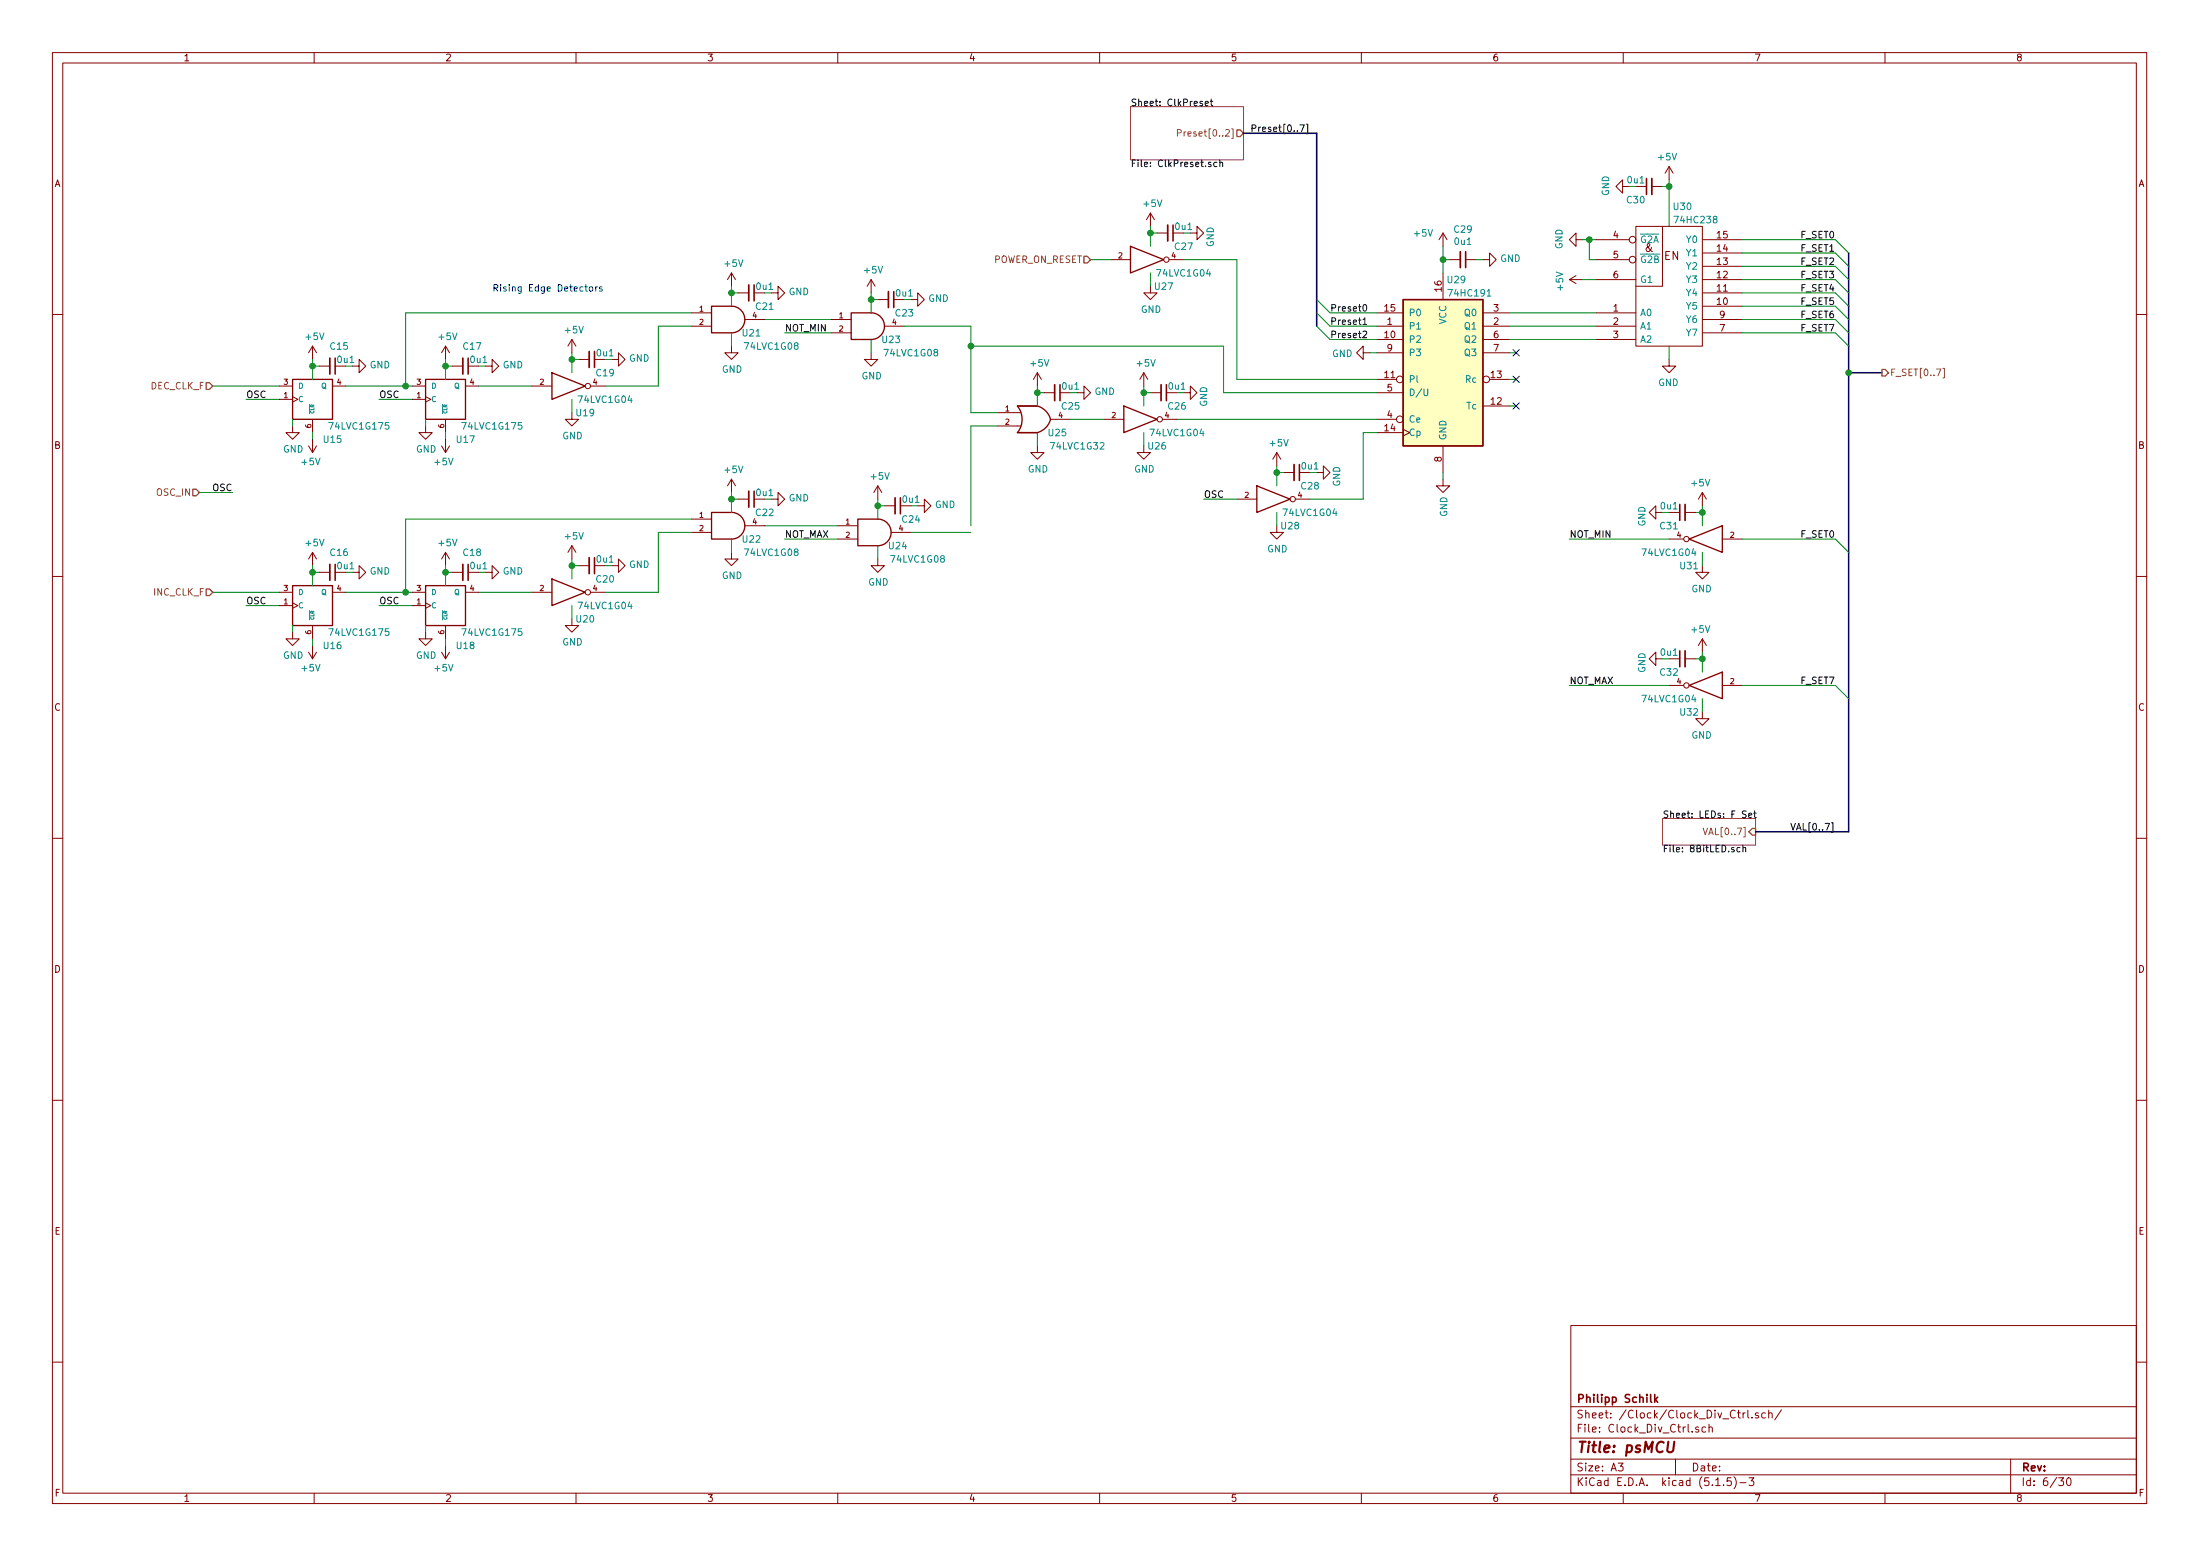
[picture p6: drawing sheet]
<svg xmlns="http://www.w3.org/2000/svg" width="420mm" height="297mm" viewBox="0 0 420 297" stroke-linecap="round" stroke-linejoin="round" font-family="sans-serif">
<g fill="none" stroke="#840000" stroke-width=".19">
<path d="M10 10h400v277h-400zM12 12h396v273.1h-396zM60 10v2M110 10v2M160 10v2M210 10v2M260 10v2M310 10v2M360 10v2M309.9 35.6v1.3l-1.3-1.3 1.3-1.3v1.3h1.2M312.4 35.6h2.1M315.5 35.6h2"/>
<path d="M318.8 31.8l.7 1.3M318.8 31.8v2.5M318.8 31.8l-.8 1.3M132.1 59.7h3.8M139.7 52.1v2.5M139.7 52.1l-.8 1.3M139.7 52.1l.8 1.3M141 55.9h2M147.3 55.9h1.3v-1.3l1.3 1.3-1.3 1.3v-1.3M166.4 53.4l-.8 1.2M166.4 53.4v2.5M166.4 53.4l.7 1.2"/>
<path d="M167.6 57.2h2.1M174 57.2h1.3v-1.3l1.2 1.3-1.2 1.3v-1.3M212.1 49.6h3.8M219.7 54.6v1.3h1.3l-1.3 1.3-1.3-1.3h1.3M219.7 40.7l-.8 1.2M219.7 40.7v2.5M219.7 40.7l.8 1.2M221 44.5h2M223.3 49.6h2.8M227.3 44.5h1.3v-1.3l1.3 1.3-1.3 1.3v-1.3M262.9 59.7h5.1M275.6 44.5l-.8 1.3"/>
<path d="M275.6 44.5v2.5M275.6 52.1v5.1M275.6 44.5l.8 1.3M276.9 49.6h2M279.9 49.6h2M283.2 49.6h1.3v-1.3l1.2 1.3-1.2 1.2v-1.2M283.2 59.7h5.1M299.7 53.4h2.6M299.7 53.4l1.3 .7M301 45.8v1.2l-1.3-1.2 1.3-1.3v1.3h1.3M301 52.6l-1.3 .8M304.8 49.6h6.3"/>
<path d="M304.8 53.4h7.6M304.8 59.7h7.6M304.8 45.8h6.3M312.4 43.2h12.7v22.9h-12.7zM317.5 43.2v11.4h-5.1M325.1 53.4h7.6M325.1 58.5h7.6M325.1 55.9h7.6M325.1 50.8h7.6M325.1 48.3h7.6M325.1 45.8h7.6M10 60h2"/>
<path d="M53.3 73.7h2.6M53.3 76.2h2.6M55.9 75.7l1 .5-1 .5M59.7 66.1v2.5M59.7 66.1l-.8 1.2M59.7 66.1l.8 1.2M61 69.9h2M63.5 73.7h2.5M67.3 69.9h1.3v-1.3l1.2 1.3-1.2 1.3v-1.3M78.7 73.7h2.6M78.7 76.2h2.6M81.3 75.7l1 .5-1 .5"/>
<path d="M85.1 66.1v2.5M85.1 66.1l-.8 1.2M85.1 66.1l.8 1.2M86.4 69.9h2M88.9 73.7h2.5M92.7 69.9h1.3v-1.3l1.2 1.3-1.2 1.3v-1.3M101.6 73.7h3.8M109.2 78.8v1.2h1.3l-1.3 1.3-1.3-1.3h1.3M109.2 64.8l-.7 1.3M109.2 64.8v2.5M109.2 64.8l.8 1.3M110.5 68.6h2"/>
<path d="M112.8 73.7h2.8M116.8 68.6h1.3v-1.3l1.3 1.3-1.3 1.3v-1.3M132.1 62.3h3.8M139.7 66.1v1.2h1.3l-1.3 1.3-1.3-1.3h1.3M142.2 61h3.8M158.7 61h3.9M158.7 63.5h3.9M166.4 67.3v1.3h1.2l-1.2 1.3-1.3-1.3h1.3M168.9 62.3h3.8M190.5 78.8h4.4M198.1 71.2l-.7 1.2M198.1 71.2v2.5"/>
<path d="M198.1 71.2l.8 1.2M199.4 75h2M205.7 75h1.3v-1.3l1.3 1.3-1.3 1.2v-1.2M218.4 71.2l-.7 1.2M218.4 71.2v2.5M218.4 71.2l.8 1.2M219.7 75h2M226.1 75h1.2v-1.3l1.3 1.3-1.3 1.2v-1.2M260.3 67.3v-1.2l-1.2 1.2 1.2 1.3v-1.3h1.3M262.9 62.3h5.1M262.9 75h5.1M262.9 64.8h5.1"/>
<path d="M262.9 72.4h3.8M262.9 67.3h5.1M283.2 62.3h5.1M283.2 64.8h5.1M283.2 77.5h5.1M283.2 67.3h5.1M284.5 72.4h3.8M304.8 62.3h7.6M304.8 64.8h7.6M318.8 68.6v1.3h-1.3l1.3 1.3 1.2-1.3h-1.2M325.1 61h7.6M325.1 63.5h7.6"/>
<path d="M408 60h2M55.9 81.3v1.3h1.2l-1.2 1.3-1.3-1.3h1.3M58.9 85.1l.8 1.3M59.7 80v2.6M59.7 83.9v2.5M60.5 85.1l-.8 1.3M81.3 81.3v1.3h1.2l-1.2 1.3-1.3-1.3h1.3M84.3 85.1l.8 1.3M85.1 80v2.6M85.1 83.9v2.5M85.9 85.1l-.8 1.3M132.1 99.1h3.8"/>
<path d="M139.7 91.5l-.8 1.2M139.7 91.5v2.5M139.7 91.5l.8 1.2M141 95.3h2M147.3 95.3h1.3v-1.3l1.3 1.3-1.3 1.3v-1.3M167.6 92.7l-.7 1.3M167.6 92.7v2.6M167.6 92.7l.8 1.3M168.9 96.6h2M175.3 96.6h1.2v-1.3l1.3 1.3-1.3 1.2v-1.2M190.5 81.3h4.4M198.1 85.1v1.3h1.3l-1.3 1.3-1.3-1.3h1.3"/>
<path d="M200.7 80h3.8M210.8 80h3.8M218.4 85.1v1.3h1.3l-1.3 1.3-1.2-1.3h1.2M222 80h2.8M236.2 95.3h3.8M243.8 86.4l-.7 1.3M243.8 86.4v2.5M243.8 86.4l.8 1.3M245.1 90.2h2M247.4 95.3h2.8M251.5 90.2h1.2v-1.3l1.3 1.3-1.3 1.3v-1.3M262.9 80h3.8"/>
<path d="M262.9 82.6h5.1M268 82l1.2 .6-1.2 .6M275.6 91.5v1.2h1.3l-1.3 1.3-1.3-1.3h1.3M275.6 85.1v5.1M316.2 97.8v1.3l-1.2-1.3 1.2-1.2v1.2h1.3M318.8 97.8h2M321.8 97.8h2M325.1 94v2.6M325.1 94l.8 1.3M325.1 94l-.7 1.3M10 110h2M53.3 113.1h2.6"/>
<path d="M53.3 115.6h2.6M55.9 115.1l1 .5-1 .5M59.7 105.4v2.6M59.7 119.4v2.6M59.7 105.4l-.8 1.3M59.7 105.4l.8 1.3M61 109.3h2M63.5 113.1h2.5M67.3 109.3h1.3v-1.3l1.2 1.3-1.2 1.2v-1.2M78.7 113.1h2.6M78.7 115.6h2.6M81.3 115.1l1 .5-1 .5"/>
<path d="M85.1 105.4v2.6M85.1 119.4v2.6M85.1 105.4l-.8 1.3M85.1 105.4l.8 1.3M86.4 109.3h2M88.9 113.1h2.5M92.7 109.3h1.3v-1.3l1.2 1.3-1.2 1.2v-1.2M101.6 113.1h3.8M109.2 118.1v1.3h1.3l-1.3 1.3-1.3-1.3h1.3M109.2 104.2v2.5M109.2 104.2l-.7 1.2M109.2 104.2l.8 1.2"/>
<path d="M110.5 108h2M112.8 113.1h2.8M116.8 108h1.3v-1.3l1.3 1.3-1.3 1.3v-1.3M132.1 101.6h3.8M139.7 105.4v1.3h1.3l-1.3 1.3-1.3-1.3h1.3M142.2 100.4h3.8M160 100.4h3.8M160 102.9h3.8M167.6 106.7v1.3h1.3l-1.3 1.3-1.2-1.3h1.2M170.2 101.6h3.8M243.8 100.4v1.2h1.3l-1.3 1.3-1.2-1.3h1.2M318.8 102.9h2.8"/>
<path d="M325.1 108v1.3h-1.3l1.3 1.2 1.3-1.2h-1.3M328.9 102.9h3.8M408 110h2M55.9 120.7v1.3h1.2l-1.2 1.2-1.3-1.2h1.3M58.9 124.5l.8 1.3M59.7 123.2v2.6M60.5 124.5l-.8 1.3M81.3 120.7v1.3h1.2l-1.2 1.2-1.3-1.2h1.3M84.3 124.5l.8 1.3M85.1 123.2v2.6M85.9 124.5l-.8 1.3M316.2 125.8v1.2l-1.2-1.2 1.2-1.3v1.3h1.3"/>
<path d="M318.8 125.8h2M318.8 130.8h2.8M321.8 125.8h2M325.1 135.9v1.3h-1.3l1.3 1.3 1.3-1.3h-1.3M325.1 122l.8 1.2M325.1 122v2.5M325.1 122l-.7 1.2M328.9 130.8h3.8M10 160h2M408 160h2M10 210h2M408 210h2"/>
<path d="M300 253h108v32.1h-108zM10 260h2M300 278.5h108M300 274.5h108M300 268.5h108M309 279.3h1l-.5 .6 .4 .1v.7l-.2 .1-.7-.1M320 278.5v3M324.4 272.5l-.4-.1-.2 .2 .1 .2 .5 .2v.3h-.6M325.8 272.5l-.5-.1-.3 .3 .1 .6 .2 .1 .5-.1M326.4 272.5l.2-.1 .3 .1 .1 .9M326.4 271.9v1.5M333.3 269.7l-.4 .1v.2"/>
<path d="M333.8 269.2v1.3l.2 .2M334.6 270.6v.1M335.8 269.8a.37 .37 0 0 0-.6 .1l.1 .2 .5 .2 .1 .1-.2 .3-.5-.1M337.2 269.8l-.5-.1-.3 .3 .1 .6 .2 .1 .5-.1M337.8 269.8h.1a.37 .37 0 0 1 .6 .1v.8M337.8 269.2v1.5M340.2 269.1l-1.3 2M384 278.5v6.6M408 260h2M60 285.1v1.9M110 285.1v1.9M160 285.1v1.9"/>
<path d="M210 285.1v1.9M260 285.1v1.9M300 281.5h108M310 285.1v1.9M327.7 283.6h.8M329.2 283.5v.1M330.6 282.1h-.7l-.1 .7 .2-.1h.5l.2 .3-.1 .5-.2 .1-.6-.1M331.2 281.9a1.71 1.71 0 0 1 0 2.3M332.3 283h1.2M334 282.1h.9l-.5 .6 .5 .1v.7l-.2 .1-.7-.1M360 285.1v1.9M393.2 282.1h.9l-.5 .6 .4 .1v.7l-.2 .1-.6-.1"/>
<path d="M394.8 282.3l.2-.2a.86 .86 0 0 1 .2 1.5 .79 .79 0 0 1-.4-1.3z"/>
<circle cx="222.8" cy="49.6" r=".51"/>
<circle cx="311.8" cy="49.6" r=".63"/>
<circle cx="311.8" cy="45.8" r=".63"/>
<circle cx="112.3" cy="73.7" r=".51"/>
<circle cx="267.3" cy="72.4" r=".63"/>
<circle cx="283.8" cy="72.4" r=".63"/>
<circle cx="221.5" cy="80" r=".51"/>
<circle cx="246.9" cy="95.3" r=".51"/>
<circle cx="267.3" cy="80" r=".63"/>
<circle cx="112.3" cy="113.1" r=".51"/>
<circle cx="322.1" cy="102.9" r=".51"/>
<circle cx="322.1" cy="130.8" r=".51"/>
</g>
<path d="M318.6 275.2l-.2 1.6 .2 .3a.66 .66 0 0 0 1-.3l.2-1.6" fill="none" stroke="#840000" stroke-width=".41"/>
<g fill="none" stroke="#840000" stroke-width=".3">
<path d="M314.5 34.1v3M144 54.4v3M170.7 55.7v3M224 43v3M279.9 48v3.1M64 68.4v3M89.4 68.4v3M113.5 67.1v3M202.4 73.4v3.1M222.8 73.4v3.1M144 93.8v3M172 95v3.1"/>
<path d="M248.2 88.7v3M320.8 96.3v3.1M64 107.7v3.1M89.4 107.7v3.1M113.5 106.5v3M320.8 124.2v3.1M315.2 266.2v1.3l.2 .2M316 266.2v1.5M316.2 267.1l.4 .6M316.6 266.7l-.6 .6"/>
</g>
<path d="M215.9 20.4h21.6v10.1h-21.6zM317.5 156.2h17.8v5.1h-17.8z" fill="none" stroke="#840084" stroke-width=".19"/>
<g fill="none" stroke="#000" stroke-width=".19">
<path d="M230.2 19.7l.6-.1-.1-.2-.3-.1-.2 .2v.6h.5M231.1 19.3h.5M231.3 18.9v1.1l.3 .2M231.3 31h-.3l-.2 .2v.1l.5 .2v.3h-.5M232.4 31h-.3l-.3 .2 .1 .6h.5M233 31.1l.1-.1h.4v.8M233 30.5v1.3M248.3 23.8h.8l-.5 1.3M249.5 23.7h.3v1.8h-.3M260.4 58.3l.2-.2a.69 .69 0 0 1 .4 .7 .69 .69 0 0 1-.4 .6l-.3-.5zM260.3 63.3l.5-.1 .2 .4-.8 .9h.8M260.3 61l.4-.3v1.2"/>
<path d="M260.3 61.9h.7M333.5 154.9l-.5-.1-.2 .1-.1 .3 .2 .2 .4 .1 .2 .3-.3 .3-.5-.1M334 155.6l.6-.1-.1-.2-.4-.1-.1 .2v.6h.5M334.9 155.2h.5M335.1 154.8v1.1l.3 .2M342 157.2l.4 1.3 .5-1.3M332.3 161.8h-.3l-.3 .2 .1 .6h.5M332.9 161.9l.1-.1h.3l.1 .8M332.9 161.4v1.2"/>
</g>
<path d="M224.9 25.4l.6-.1 .1-.1-.1-.3-.6-.2v1.3M371 70.3h.3v1.8h-.3M325.3 158.1l.4 1.2 .4-1.2" fill="none" stroke="#848400" stroke-width=".19"/>
<path d="M236.2 24.8h.7l.6 .6-.6 .7h-.7zM207 48.9h.6l.7 .7-.7 .6h-.6zM39.4 73.1h.6l.6 .6-.6 .6h-.6zM359.4 70.5h.6l.7 .7-.7 .6h-.6zM36.8 93.4h.7l.6 .6-.6 .7h-.7zM39.4 112.4h.6l.6 .7-.6 .6h-.6zM334.6 158.2h.7v1.2h-.7l-.6-.6z" fill="none" stroke="#848400" stroke-width=".25"/>
<g fill="none" stroke="#840000" stroke-width=".25">
<path d="M135.9 58.5h3.8a2.54 2.54 0 0 1 2.5 2.5 2.54 2.54 0 0 1-2.5 2.5h-3.8zM162.6 59.7h3.8a2.54 2.54 0 0 1 2.5 2.6 2.54 2.54 0 0 1-2.5 2.5h-3.8zM215.9 47l6.3 2.6-6.3 2.5zM268 57.2h15.2v27.9h-15.2zM55.9 72.4h7.6v7.6h-7.6zM81.3 72.4h7.6v7.6h-7.6zM105.4 71.2l6.4 2.5-6.4 2.5zM194.3 77.5a4 4 0 0 1 0 5.1M194.3 77.5h3.8a3.7 3.7 0 0 1 2.5 2.5 3.7 3.7 0 0 1-2.5 2.6h-3.8M214.6 77.5l6.4 2.5-6.4 2.6zM135.9 97.8h3.8a2.54 2.54 0 0 1 2.5 2.6 2.54 2.54 0 0 1-2.5 2.5h-3.8zM163.8 99.1h3.8a2.54 2.54 0 0 1 2.6 2.5 2.54 2.54 0 0 1-2.6 2.6h-3.8z"/>
<path d="M240 92.7l6.4 2.6-6.4 2.5zM55.9 111.8h7.6v7.6h-7.6zM81.3 111.8h7.6v7.6h-7.6zM105.4 110.5l6.4 2.6-6.4 2.5zM322.6 102.9l6.3-2.5v5zM322.6 130.8l6.3-2.5v5.1z"/>
</g>
<g fill="none" stroke="#840000" stroke-width=".33">
<path d="M315.5 34.1v3M143 54.4v3M169.7 55.7v3M223 43v3M278.9 48v3.1M63 68.4v3M88.4 68.4v3M112.5 67.1v3M201.4 73.4v3.1M221.7 73.4v3.1M143 93.8v3M170.9 95v3.1"/>
<path d="M247.1 88.7v3M321.8 96.3v3.1M63 107.7v3.1M88.4 107.7v3.1M112.5 106.5v3M321.8 124.2v3.1"/>
</g>
<g fill="#ffffc2" stroke="#ffffc2" stroke-width=".19">
<path d="M194.3 82.6h3.8z"/>
<path d="M194.3 77.5h3.8z"/>
<path d="M268 57.2h15.2v27.9h-15.2z"/>
</g>
<path d="M284 56.5h.7M272 74.3v1l.2 .2h.4l.1-.2v-1" fill="none" stroke="#008484" stroke-width=".19"/>
<path d="M237.5 25.4h14v36.9M353.1 48.3v110.5h-17.8M353.1 71.2h6.3" fill="none" stroke="#000084" stroke-width=".3"/>
<g fill="none" stroke="#008400" stroke-width=".19">
<path d="M317.5 35.6h1.3M318.8 34.3v8.9M132.1 59.7h-54.6v14M139.7 55.9h1.3M139.7 54.6v3.9M166.4 55.9v3.8M166.4 57.2h1.2M208.3 49.6h3.8M219.7 43.2v3.8M219.7 52.1v2.5M219.7 44.5h1.3M226.1 49.6h10.1v22.8h26.7"/>
<path d="M251.5 57.2l2.5 2.5h8.9M251.5 59.7l2.5 2.6h8.9M275.6 49.6h1.3M275.6 47v5.1M281.9 49.6h1.3M288.3 59.7h16.5M302.3 53.4h2.5M302.3 45.8h2.5M303.5 45.8v3.8h1.3M332.7 53.4h17.8l2.6 2.5M332.7 58.5h17.8l2.6 2.5M332.7 55.9h17.8l2.6 2.6"/>
<path d="M332.7 50.8h17.8l2.6 2.6M332.7 48.3h17.8l2.6 2.5M332.7 45.8h17.8l2.6 2.5M40.6 73.7h12.7M47 76.2h6.3M59.7 68.6v3.8M59.7 69.9h1.3M66 73.7h12.7M72.4 76.2h6.3M85.1 68.6v3.8M85.1 69.9h1.3M91.4 73.7h10.2"/>
<path d="M109.2 67.3v3.9M109.2 76.2v2.6M109.2 68.6h1.3M132.1 62.3h-6.4v11.4h-10.1M139.7 63.5v2.6M146 61h12.7M149.9 63.5h8.8M166.4 64.8v2.5M172.7 62.3h12.7v16.5h5.1M185.4 66.1h48.3v8.9h29.2M198.1 75h1.3M198.1 73.7v3.8"/>
<path d="M218.4 75h1.3M218.4 73.7v3.8M251.5 62.3l2.5 2.5h8.9M261.6 67.3h1.3M288.3 62.3h16.5M288.3 64.8h16.5M288.3 67.3h1.3M288.3 72.4h1.3M288.3 77.5h1.3M318.8 66.1v2.5M332.7 63.5h17.8l2.6 2.6M332.7 61h17.8l2.6 2.5"/>
<path d="M38.1 94h6.3M55.9 80v1.3M59.7 82.6v1.3M81.3 80v1.3M85.1 82.6v1.3M132.1 99.1h-54.6v14M139.7 95.3h1.3M139.7 94v3.8M167.6 95.3v3.8M167.6 96.6h1.3M190.5 81.3h-5.1v19.1M198.1 82.6v2.5"/>
<path d="M204.5 80h6.3M218.4 82.6v2.5M224.8 80h38.1M229.9 95.3h6.3M243.8 88.9v3.8M243.8 97.8v2.6M243.8 90.2h1.3M262.9 82.6h-2.6v12.7h-10.1M275.6 90.2v1.3M323.8 97.8h1.3M325.1 96.6v3.8M40.6 113.1h12.7"/>
<path d="M47 115.6h6.3M55.9 119.4v1.3M59.7 108v3.8M59.7 109.3h1.3M66 113.1h12.7M72.4 115.6h6.3M81.3 119.4v1.3M85.1 108v3.8M85.1 109.3h1.3M91.4 113.1h10.2M109.2 106.7v3.8M109.2 115.6v2.5"/>
<path d="M109.2 108h1.3M132.1 101.6h-6.4v11.5h-10.1M139.7 102.9v2.5M146 100.4h14M149.9 102.9h10.1M167.6 104.2v2.5M174 101.6h11.4M299.7 102.9h19.1M325.1 105.4v2.6M332.7 102.9h17.8l2.6 2.5M59.7 122v1.2M85.1 122v1.2"/>
<path d="M299.7 130.8h19.1M323.8 125.8h1.3M325.1 124.5v3.8M325.1 133.4v2.5M332.7 130.8h17.8l2.6 2.6"/>
</g>
<path d="M111.7 54.7h.5M111.9 54.3v1.1l.3 .2M112.7 54.8l.3-.1 .2 .2-.1 .6h-.5l-.1-.5zM113.8 54.7v.9M114.1 54.7l-.3 .3M115 54.8l-.3-.1-.2 .2 .1 .2 .4 .1v.3h-.5" fill="none" stroke="#0000c2" stroke-width=".19"/>
<g fill="#008400" stroke="#008400" stroke-width=".25">
<circle cx="85.1" cy="109.3" r=".51"/>
<circle cx="219.7" cy="44.5" r=".51"/>
<circle cx="275.6" cy="49.6" r=".51"/>
<circle cx="166.4" cy="57.2" r=".51"/>
<circle cx="139.7" cy="95.3" r=".51"/>
<circle cx="218.4" cy="75" r=".51"/>
<circle cx="353.1" cy="71.2" r=".51"/>
<circle cx="59.7" cy="109.3" r=".51"/>
<circle cx="59.7" cy="69.9" r=".51"/>
<circle cx="77.5" cy="113.1" r=".51"/>
<circle cx="167.6" cy="96.6" r=".51"/>
<circle cx="318.8" cy="35.6" r=".51"/>
<circle cx="139.7" cy="55.9" r=".51"/>
<circle cx="85.1" cy="69.9" r=".51"/>
<circle cx="325.1" cy="125.8" r=".51"/>
<circle cx="198.1" cy="75" r=".51"/>
<circle cx="109.2" cy="68.6" r=".51"/>
<circle cx="243.8" cy="90.2" r=".51"/>
<circle cx="303.5" cy="45.8" r=".51"/>
<circle cx="109.2" cy="108" r=".51"/>
<circle cx="185.4" cy="66.1" r=".51"/>
<circle cx="77.5" cy="73.7" r=".51"/>
<circle cx="325.1" cy="97.8" r=".51"/>
</g>
<path d="M289 71.8l1.2 1.2M289 66.7l1.2 1.3M289 76.9l1.2 1.2M290.2 71.8l-1.2 1.2M290.2 66.7l-1.2 1.3M290.2 76.9l-1.2 1.2" fill="none" stroke="#000084" stroke-width=".19"/>
<text font-size="2.8" fill="#840000" x="301" y="277.3">Title: psMCU</text>
<text font-size="2.1" fill="#008484" x="314.2" y="48.1">&amp;</text>
<g font-size="2.1" fill="#840000">
<text x="317.8" y="49.6">EN</text>
<text x="301" y="267.8">Philipp Schilk</text>
<text x="301" y="273.5">File: Clock_Div_Ctrl.sch</text>
<text x="301" y="270.8">Sheet: /Clock/Clock_Div_Ctrl.sch/</text>
<text x="301" y="280.9">Size: A3</text>
<text x="323" y="280.9">Date:</text>
<text x="386" y="280.9">Rev:</text>
<text x="301" y="283.7">KiCad E.D.A. kicad (5.1.5)-3</text>
<text x="386" y="283.7">Id: 6/30</text>
</g>
<g font-size="1.8" fill="#840000">
<text x="35" y="11.7">1</text>
<text x="85" y="11.7">2</text>
<text x="135" y="11.7">3</text>
<text x="185" y="11.7">4</text>
<text x="235" y="11.7">5</text>
<text x="285" y="11.7">6</text>
<text x="335" y="11.7">7</text>
<text x="385" y="11.7">8</text>
<text x="10.4" y="35.7">A</text>
<text x="408.4" y="35.7">A</text>
<text x="308.1" y="45.5">4</text>
<text x="328" y="45.5">15</text>
<text x="308.1" y="49.3">5</text>
<text x="308.1" y="53.1">6</text>
<text x="328" y="53.1">12</text>
<text x="328" y="50.6">13</text>
<text x="328" y="48">14</text>
<text x="264.5" y="59.5">15</text>
<text x="275.3" y="55.6" transform="rotate(-90 275.3 55.6)">16</text>
<text x="285.3" y="59.5">3</text>
<text x="308.1" y="59.5">1</text>
<text x="328" y="58.2">10</text>
<text x="328" y="55.7">11</text>
<text x="264.5" y="64.6">10</text>
<text x="264.9" y="62">1</text>
<text x="285.3" y="62">2</text>
<text x="285.3" y="64.6">6</text>
<text x="308.1" y="62">2</text>
<text x="308.1" y="64.6">3</text>
<text x="328.4" y="63.3">7</text>
<text x="328.4" y="60.7">9</text>
<text x="264.9" y="67.1">9</text>
<text x="285.3" y="67.1">7</text>
<text x="264.5" y="72.2">11</text>
<text x="264.9" y="74.7">5</text>
<text x="284.8" y="77.3">12</text>
<text x="284.8" y="72.2">13</text>
<text x="264.5" y="82.3">14</text>
<text x="264.9" y="79.8">4</text>
<text x="10.4" y="85.7">B</text>
<text x="275.3" y="88.1" transform="rotate(-90 275.3 88.1)">8</text>
<text x="408.4" y="85.7">B</text>
<text x="10.4" y="135.7">C</text>
<text x="408.4" y="135.7">C</text>
<text x="10.4" y="185.7">D</text>
<text x="408.4" y="185.7">D</text>
<text x="10.4" y="235.7">E</text>
<text x="408.4" y="235.7">E</text>
<text x="10.5" y="285.7">F</text>
<text x="35" y="286.7">1</text>
<text x="85" y="286.7">2</text>
<text x="135" y="286.7">3</text>
<text x="185" y="286.7">4</text>
<text x="235" y="286.7">5</text>
<text x="285" y="286.7">6</text>
<text x="335" y="286.7">7</text>
<text x="385" y="286.7">8</text>
<text x="408.5" y="285.7">F</text>
</g>
<g font-size="1.8">
<text x="215.9" y="20.3">Sheet: ClkPreset</text>
<text x="238.8" y="25.2">Preset[0..7]</text>
<text x="215.9" y="31.9">File: ClkPreset.sch</text>
<text x="344" y="45.5">F_SET0</text>
<text x="344" y="53.1">F_SET3</text>
<text x="344" y="50.6">F_SET2</text>
<text x="344" y="48">F_SET1</text>
<text x="254" y="59.5">Preset0</text>
<text x="344" y="55.7">F_SET4</text>
<text x="344" y="58.2">F_SET5</text>
<text x="149.9" y="63.3">NOT_MIN</text>
<text x="254" y="64.6">Preset2</text>
<text x="254" y="62">Preset1</text>
<text x="344" y="60.7">F_SET6</text>
<text x="344" y="63.3">F_SET7</text>
<text x="47" y="76">OSC</text>
<text x="72.4" y="76">OSC</text>
<text x="40.6" y="93.8">OSC</text>
<text x="229.9" y="95">OSC</text>
<text x="149.9" y="102.7">NOT_MAX</text>
<text x="299.7" y="102.7">NOT_MIN</text>
<text x="344" y="102.7">F_SET0</text>
<text x="47" y="115.4">OSC</text>
<text x="72.4" y="115.4">OSC</text>
<text x="299.7" y="130.6">NOT_MAX</text>
<text x="344" y="130.6">F_SET7</text>
<text x="317.5" y="156.1">Sheet: LEDs: F Set</text>
<text x="342.8" y="158.5">VAL[0..7]</text>
<text x="317.5" y="162.7">File: 8BitLED.sch</text>
</g>
<g font-size="1.8" fill="#848400">
<text x="226.4" y="26.1">Preset[0..2]</text>
<text x="189.6" y="50.2">POWER_ON_RESET</text>
<text x="360.9" y="71.8">F_SET[0..7]</text>
<text x="28.7" y="74.3">DEC_CLK_F</text>
<text x="30" y="94.7">OSC_IN</text>
<text x="29.4" y="113.7">INC_CLK_F</text>
<text x="326.1" y="159.4">VAL[0..7]</text>
</g>
<g font-size="1.8" fill="#008400">
<text x="310.9" y="35">0u1</text>
<text x="224.5" y="43.9">0u1</text>
<text x="144.5" y="55.3">0u1</text>
<text x="171.2" y="56.6">0u1</text>
<text x="64.5" y="69.3">0u1</text>
<text x="89.9" y="69.3">0u1</text>
<text x="114" y="68">0u1</text>
<text x="202.9" y="74.4">0u1</text>
<text x="223.3" y="74.4">0u1</text>
<text x="248.7" y="89.6">0u1</text>
<text x="144.5" y="94.7">0u1</text>
<text x="172.5" y="96">0u1</text>
<text x="317.2" y="97.2">0u1</text>
<text x="114" y="107.4">0u1</text>
<text x="64.5" y="108.7">0u1</text>
<text x="89.9" y="108.7">0u1</text>
<text x="317.2" y="125.2">0u1</text>
</g>
<g font-size="1.8" fill="#008484">
<text x="316.8" y="30.6">+5V</text>
<text x="218.5" y="39.5">+5V</text>
<text x="307.3" y="37.4" transform="rotate(-90 307.3 37.4)">GND</text>
<text x="310.8" y="38.8">C30</text>
<text x="319.7" y="40.1">U30</text>
<text x="224.4" y="47.7">C27</text>
<text x="231.8" y="47.2" transform="rotate(-90 231.8 47.2)">GND</text>
<text x="270.2" y="45.2">+5V</text>
<text x="277.8" y="44.4">C29</text>
<text x="277.9" y="46.7">0u1</text>
<text x="298.4" y="47.6" transform="rotate(-90 298.4 47.6)">GND</text>
<text x="313.2" y="46.4">G2A</text>
<text x="320.1" y="42.6">74HC238</text>
<text x="322.2" y="46.4">Y0</text>
<text x="138.5" y="50.9">+5V</text>
<text x="165.2" y="52.2">+5V</text>
<text x="221.2" y="52.8">74LVC1G04</text>
<text x="286.5" y="50">GND</text>
<text x="313.2" y="50.2">G2B</text>
<text x="322.2" y="51.5">Y2</text>
<text x="322.2" y="48.9">Y1</text>
<text x="144.4" y="59.1">C21</text>
<text x="150.6" y="56.3">GND</text>
<text x="177.3" y="57.6">GND</text>
<text x="217.9" y="59.7">GND</text>
<text x="220.6" y="55.3">U27</text>
<text x="276.5" y="54.1">U29</text>
<text x="276.9" y="56.6">74HC191</text>
<text x="298.6" y="55.4" transform="rotate(-90 298.6 55.4)">+5V</text>
<text x="313.2" y="54">G1</text>
<text x="322.2" y="59.1">Y5</text>
<text x="322.2" y="56.6">Y4</text>
<text x="322.2" y="54">Y3</text>
<text x="58.5" y="64.9">+5V</text>
<text x="83.9" y="64.9">+5V</text>
<text x="108" y="63.6">+5V</text>
<text x="141.9" y="64.2">U21</text>
<text x="168.6" y="65.5">U23</text>
<text x="171.1" y="60.4">C23</text>
<text x="269" y="62.9">P1</text>
<text x="269" y="65.4">P2</text>
<text x="269" y="60.4">P0</text>
<text x="276.2" y="61.9" transform="rotate(-90 276.2 61.9)">VCC</text>
<text x="279.8" y="62.9">Q1</text>
<text x="279.8" y="60.4">Q0</text>
<text x="279.8" y="65.4">Q2</text>
<text x="313.2" y="60.4">A0</text>
<text x="313.2" y="62.9">A1</text>
<text x="313.2" y="65.4">A2</text>
<text x="322.2" y="64.2">Y7</text>
<text x="322.2" y="61.6">Y6</text>
<text x="63.1" y="66.8">C15</text>
<text x="70.6" y="70.3">GND</text>
<text x="88.5" y="66.8">C17</text>
<text x="96" y="70.3">GND</text>
<text x="113.9" y="71.8">C19</text>
<text x="120.1" y="69">GND</text>
<text x="137.9" y="71.2">GND</text>
<text x="142.4" y="66.8">74LVC1G08</text>
<text x="169.1" y="68">74LVC1G08</text>
<text x="196.9" y="70">+5V</text>
<text x="217.2" y="70">+5V</text>
<text x="254.4" y="68.2">GND</text>
<text x="269" y="68">P3</text>
<text x="279.8" y="68">Q3</text>
<text x="110.7" y="76.9">74LVC1G04</text>
<text x="164.5" y="72.4">GND</text>
<text x="209" y="75.4">GND</text>
<text x="230.6" y="77.7" transform="rotate(-90 230.6 77.7)">GND</text>
<text x="269" y="73.1">Pl</text>
<text x="269" y="75.6">D/U</text>
<text x="279.9" y="73.1">Rc</text>
<text x="316.7" y="73.7">GND</text>
<text x="63.2" y="82">74LVC1G175</text>
<text x="88.6" y="82">74LVC1G175</text>
<text x="107.4" y="83.9">GND</text>
<text x="110.1" y="79.5">U19</text>
<text x="200.3" y="83.3">U25</text>
<text x="202.8" y="78.2">C25</text>
<text x="219.9" y="83.3">74LVC1G04</text>
<text x="223.2" y="78.2">C26</text>
<text x="269" y="83.2">Cp</text>
<text x="269" y="80.7">Ce</text>
<text x="280.1" y="78.1">Tc</text>
<text x="54.1" y="86.4">GND</text>
<text x="57.7" y="88.8">+5V</text>
<text x="61.9" y="84.5">U15</text>
<text x="79.5" y="86.4">GND</text>
<text x="83.1" y="88.8">+5V</text>
<text x="87.3" y="84.5">U17</text>
<text x="200.8" y="85.8">74LVC1G32</text>
<text x="219.4" y="85.8">U26</text>
<text x="242.6" y="85.2">+5V</text>
<text x="276.2" y="84.1" transform="rotate(-90 276.2 84.1)">GND</text>
<text x="138.5" y="90.3">+5V</text>
<text x="150.6" y="95.7">GND</text>
<text x="166.4" y="91.6">+5V</text>
<text x="196.3" y="90.2">GND</text>
<text x="216.6" y="90.2">GND</text>
<text x="248.6" y="93.4">C28</text>
<text x="256" y="92.9" transform="rotate(-90 256 92.9)">GND</text>
<text x="323.1" y="92.8">+5V</text>
<text x="144.4" y="98.5">C22</text>
<text x="172.4" y="99.8">C24</text>
<text x="178.6" y="97">GND</text>
<text x="244.8" y="101.1">U28</text>
<text x="245.3" y="98.5">74LVC1G04</text>
<text x="276.4" y="98.7" transform="rotate(-90 276.4 98.7)">GND</text>
<text x="314.2" y="100.5" transform="rotate(-90 314.2 100.5)">GND</text>
<text x="317.1" y="101.1">C31</text>
<text x="58.5" y="104.3">+5V</text>
<text x="63.1" y="106.1">C16</text>
<text x="83.9" y="104.3">+5V</text>
<text x="88.5" y="106.1">C18</text>
<text x="108" y="103">+5V</text>
<text x="141.9" y="103.6">U22</text>
<text x="142.4" y="106.1">74LVC1G08</text>
<text x="169.8" y="104.9">U24</text>
<text x="170.4" y="107.4">74LVC1G08</text>
<text x="242" y="105.4">GND</text>
<text x="313.8" y="106.1">74LVC1G04</text>
<text x="70.6" y="109.7">GND</text>
<text x="96" y="109.7">GND</text>
<text x="113.9" y="111.2">C20</text>
<text x="120.1" y="108.4">GND</text>
<text x="137.9" y="110.5">GND</text>
<text x="165.8" y="111.8">GND</text>
<text x="321" y="108.7">U31</text>
<text x="323" y="113.1">GND</text>
<text x="110.1" y="118.8">U20</text>
<text x="110.7" y="116.3">74LVC1G04</text>
<text x="54.1" y="125.8">GND</text>
<text x="61.9" y="123.9">U16</text>
<text x="63.2" y="121.4">74LVC1G175</text>
<text x="79.5" y="125.8">GND</text>
<text x="87.3" y="123.9">U18</text>
<text x="88.6" y="121.4">74LVC1G175</text>
<text x="107.4" y="123.2">GND</text>
<text x="323.1" y="120.8">+5V</text>
<text x="57.7" y="128.2">+5V</text>
<text x="83.1" y="128.2">+5V</text>
<text x="314.2" y="128.5" transform="rotate(-90 314.2 128.5)">GND</text>
<text x="317.1" y="129">C32</text>
<text x="313.8" y="134.1">74LVC1G04</text>
<text x="321" y="136.6">U32</text>
<text x="323" y="141">GND</text>
</g>
<text font-size="1.8" fill="#0000c2" x="94" y="55.7">Rising Edge Detectors</text>
<g font-size="1.4" fill="#840000">
<text x="213.6" y="49.3">2</text>
<text x="223.8" y="49.3">4</text>
<text x="133.6" y="59.5">1</text>
<text x="133.6" y="62">2</text>
<text x="143.8" y="60.7">4</text>
<text x="160.3" y="60.7">1</text>
<text x="160.3" y="63.3">2</text>
<text x="170.4" y="62">4</text>
<text x="54.2" y="76">1</text>
<text x="54.2" y="73.4">3</text>
<text x="64.4" y="73.4">4</text>
<text x="79.6" y="76">1</text>
<text x="79.6" y="73.4">3</text>
<text x="89.8" y="73.4">4</text>
<text x="103.1" y="73.4">2</text>
<text x="113.3" y="73.4">4</text>
<text x="59.4" y="81.7" transform="rotate(-90 59.4 81.7)">6</text>
<text x="84.8" y="81.7" transform="rotate(-90 84.8 81.7)">6</text>
<text x="192" y="78.5">1</text>
<text x="192" y="81.1">2</text>
<text x="202.2" y="79.8">4</text>
<text x="212.3" y="79.8">2</text>
<text x="222.5" y="79.8">4</text>
<text x="237.7" y="95">2</text>
<text x="247.9" y="95">4</text>
<text x="133.6" y="98.8">1</text>
<text x="133.6" y="101.4">2</text>
<text x="143.8" y="100.1">4</text>
<text x="161.5" y="100.1">1</text>
<text x="171.7" y="101.4">4</text>
<text x="161.5" y="102.7">2</text>
<text x="320.3" y="102.7">4</text>
<text x="330.5" y="102.7">2</text>
<text x="54.2" y="112.8">3</text>
<text x="64.4" y="112.8">4</text>
<text x="79.6" y="112.8">3</text>
<text x="89.8" y="112.8">4</text>
<text x="103.1" y="112.8">2</text>
<text x="113.3" y="112.8">4</text>
<text x="54.2" y="115.4">1</text>
<text x="79.6" y="115.4">1</text>
<text x="59.4" y="121.1" transform="rotate(-90 59.4 121.1)">6</text>
<text x="84.8" y="121.1" transform="rotate(-90 84.8 121.1)">6</text>
<text x="320.3" y="130.6">4</text>
<text x="330.5" y="130.6">2</text>
</g>
<g font-size="1.4" fill="#008484">
<text x="56.9" y="76.7">C</text>
<text x="56.9" y="74.2">D</text>
<text x="61.4" y="74.2">Q</text>
<text x="82.3" y="76.7">C</text>
<text x="82.3" y="74.2">D</text>
<text x="86.8" y="74.2">Q</text>
<text x="56.9" y="113.6">D</text>
<text x="61.4" y="113.6">Q</text>
<text x="82.3" y="113.6">D</text>
<text x="86.8" y="113.6">Q</text>
<text x="56.9" y="116.1">C</text>
<text x="82.3" y="116.1">C</text>
</g>
<g font-size=".9" fill="#008484">
<text x="60" y="79" transform="rotate(-90 60 79)">CLR</text>
<text x="85.4" y="79" transform="rotate(-90 85.4 79)">CLR</text>
<text x="60" y="118.4" transform="rotate(-90 60 118.4)">CLR</text>
<text x="85.4" y="118.4" transform="rotate(-90 85.4 118.4)">CLR</text>
</g>
</svg>
